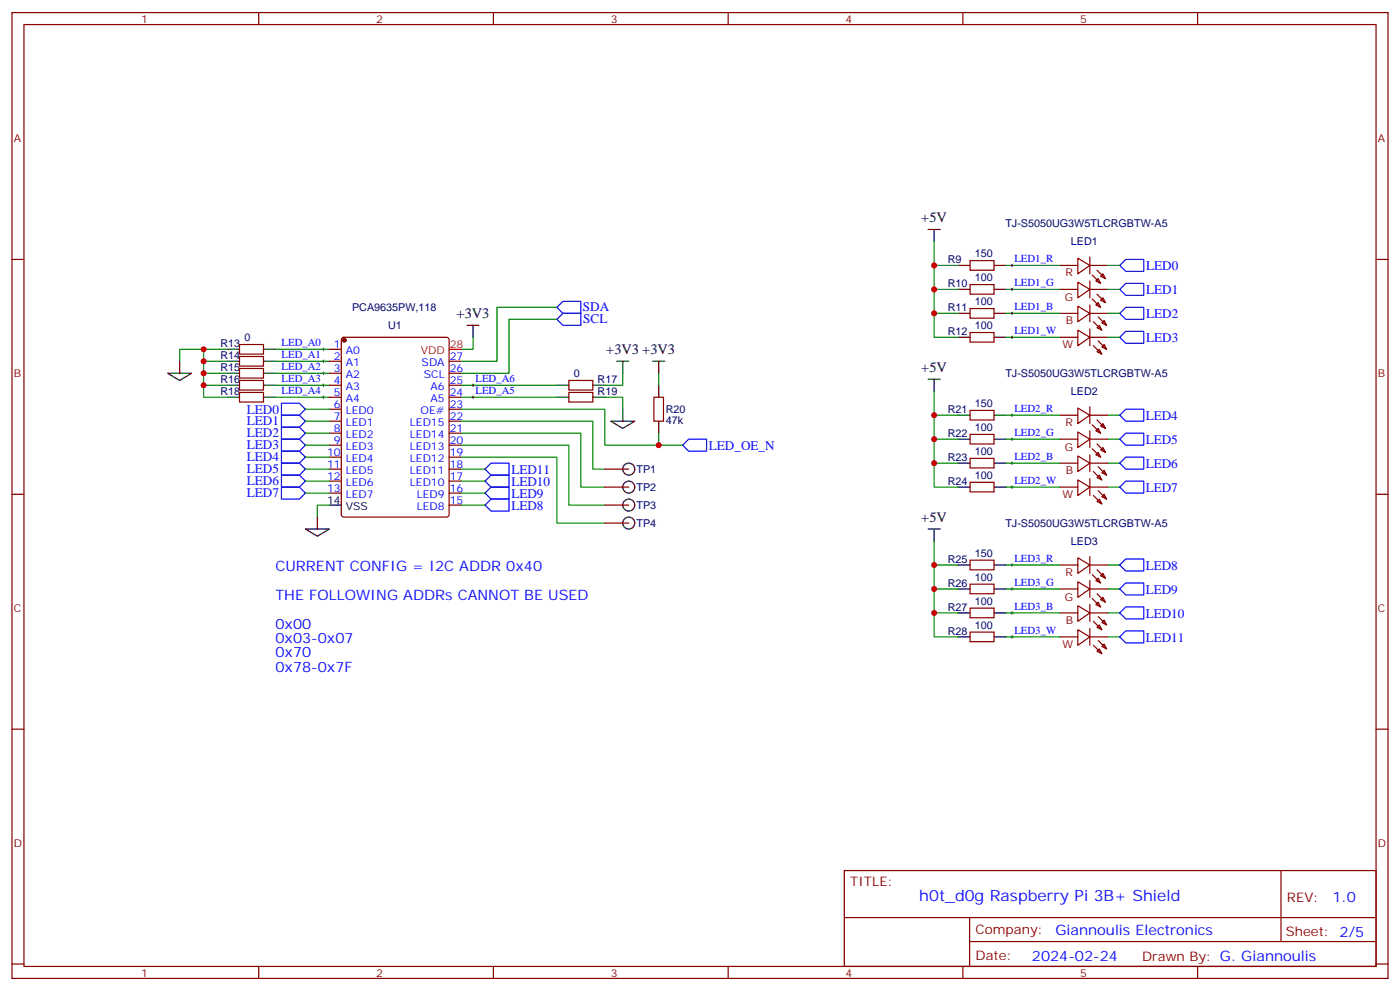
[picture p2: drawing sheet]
<svg xmlns="http://www.w3.org/2000/svg" width="412mm" height="292mm" viewBox="0 0 412 292" stroke-linecap="round" stroke-linejoin="round" font-family="sans-serif">
<g fill="none" stroke="#870000" stroke-width=".35">
<path d="M3.5 3.7h405.4v284.3h-405.4zM7.1 7.2h398.2v277.3h-398.2zM76.2 3.7v3.5M145.3 3.7v3.5M214.5 3.7v3.5M283.6 3.7v3.5M352.8 3.7v3.5M3.5 76.4h3.6M285.8 76.7h7v2.9h-7zM312.2 78.1h5.3M317.5 76l3.5 2.1-3.5 2.5zM321 78.1h5.3"/>
<path d="M321 75.7v4.9M323.1 79.6l2.5 2.4M405.3 76.4h3.6M100.8 99.5l.4-.2h30.4l.6 .4 .1 51.8-.5 .7h-30.6l-.6-.4-.1-51.8zM285.8 83.8h7v2.8h-7zM285.8 90.8h7v2.9h-7zM285.8 97.9h7v2.8h-7zM312.2 92.3h5.3M312.2 85.2h5.3M312.2 99.3h5.3M317.5 90.1l3.5 2.2-3.5 2.4zM317.5 83.1l3.5 2.1-3.5 2.5z"/>
<path d="M317.5 97.2l3.5 2.1-3.5 2.5zM321 82.7v5M321 89.8v4.9M321 96.8v5M321 92.3h5.3M321 85.2h5.3M321 99.3h5.3M321.7 81l2.5 2.4M321.7 88l2.5 2.5M322.1 94.7l2.5 2.5M322.8 82.7l.7-.7 .7 1.4zM322.8 89.8l.7-.7 .7 1.4z"/>
<path d="M323.1 96.5l.7-.7 .8 1.4zM323.1 86.6l2.5 2.5M323.5 93.3l2.5 2.5M324.2 81.3l.7-.7 .7 1.4zM324.2 88.4l.7-.7 .7 1.4zM325.3 94.4l.7 1.4-1.4-.7zM70.6 115.5h7v2.9h-7zM70.6 112h7v2.8h-7zM70.6 108.5h7v2.8h-7zM70.6 105h7v2.8h-7zM70.6 101.4h7v2.8h-7zM97 102.8h3.5"/>
<path d="M97 106.4h3.5M97 109.9h3.5M97 113.4h3.5M97 116.9h3.5M132.3 106.4h3.5M132.3 109.9h3.5M132.3 113.4h3.5M132.3 116.9h3.5M167.6 115.5h7v2.9h-7zM167.6 112h7v2.8h-7zM192.6 116.9h2.8v7.1h-2.8zM321 119.8v4.9"/>
<path d="M322.1 101.8l2.5 2.4M323.1 103.5l.7-.7 .8 1.4zM323.5 100.4l2.5 2.4M325.3 101.4l.7 1.4-1.4-.7zM97 120.5h3.5M97 124h3.5M97 127.5h3.5M97 131.1h3.5M97 134.6h3.5M97 138.1h3.5M132.3 120.5h3.5M132.3 124h3.5"/>
<path d="M132.3 127.5h3.5M132.3 131.1h3.5M132.3 134.6h3.5M132.3 138.1h3.5M178.2 138.1h7M285.8 134.9h7v2.9h-7zM285.8 127.9h7v2.8h-7zM285.8 120.8h7v2.8h-7zM312.2 122.2h5.3M312.2 136.3h5.3M312.2 129.3h5.3M317.5 120.1l3.5 2.1-3.5 2.5z"/>
<path d="M317.5 134.2l3.5 2.1-3.5 2.5zM317.5 127.2l3.5 2.1-3.5 2.5zM321 126.8v5M321 133.9v4.9M321 122.2h5.3M321 136.3h5.3M321 129.3h5.3M321.7 125.1l2.5 2.4M321.7 132.1l2.5 2.5M322.1 138.8l2.5 2.5M322.8 126.8l.7-.7 .7 1.4zM322.8 133.9l.7-.7 .7 1.4z"/>
<path d="M323.1 123.6l2.5 2.5M323.1 130.7l2.5 2.5M323.5 137.4l2.5 2.5M324.2 125.4l.7-.7 .7 1.4zM324.2 132.5l.7-.7 .7 1.4zM325.3 138.5l.7 1.4-1.4-.7zM3.5 145.5h3.6M97 141.6h3.5M97 145.2h3.5M132.3 141.6h3.5M132.3 145.2h3.5M132.3 148.7h3.5"/>
<path d="M178.2 148.7h7M178.2 143.4h7M178.2 154h7M285.8 142h7v2.8h-7zM312.2 143.4h5.3M317.5 141.3l3.5 2.1-3.5 2.5zM321 140.9v5M321 143.4h5.3M322.1 145.9l2.5 2.4M323.1 140.6l.7-.7 .8 1.4zM323.1 147.6l.7-.7 .8 1.4zM323.5 144.5l2.5 2.4"/>
<path d="M324.6 146.2l.7-.7 .7 1.4zM405.3 145.5h3.6M285.8 179h7v2.9h-7zM285.8 172h7v2.8h-7zM285.8 164.9h7v2.8h-7zM312.2 166.3h5.3M312.2 173.4h5.3M317.5 164.2l3.5 2.1-3.5 2.5zM317.5 178.3l3.5 2.1-3.5 2.5zM317.5 171.3l3.5 2.1-3.5 2.5zM321 163.9v4.9M321 170.9v5"/>
<path d="M321 178v4.9M321 166.3h5.3M321 173.4h5.3M321.7 169.2l2.5 2.4M321.7 176.2l2.5 2.5M322.8 170.9l.7-.7 .7 1.4zM322.8 178l.7-.7 .7 1.4zM323.1 167.7l2.5 2.5M323.1 174.8l2.5 2.5M324.2 169.5l.7-.7 .7 1.4zM324.2 176.6l.7-.7 .7 1.4zM285.8 186.1h7v2.8h-7z"/>
<path d="M312.2 180.4h5.3M312.2 187.5h5.3M317.5 185.4l3.5 2.1-3.5 2.5zM321 185v5M321 180.4h5.3M321 187.5h5.3M322.1 182.9l2.5 2.5M322.1 190l2.5 2.4M323.1 184.7l.7-.7 .8 1.4zM323.1 191.7l.7-.7 .8 1.4zM323.5 181.5l2.5 2.5M323.5 188.6l2.5 2.4"/>
<path d="M324.6 183.3l.7-.7 .7 1.4zM324.6 190.3l.7-.7 .7 1.4zM3.5 214.7h3.6M405.3 214.7h3.6M248.7 256.3h156.6v28.2h-156.6zM377.3 256.3v20.9M248.7 270.1h156.5M285.6 277.2h119.6M285.6 270.1v14.2M3.5 283.8h3.6M76.2 284.5v3.5M145.3 284.5v3.5"/>
<path d="M214.5 284.5v3.5M283.6 284.5v3.5M352.8 284.5v3.5M405.3 283.8h3.6"/>
</g>
<g fill="none" stroke="#00f" stroke-width=".35">
<path d="M329.8 78.1l1.8-1.7h5.3v3.5h-5.3zM164 94l1.8-1.7h5.3v3.5h-5.3zM164 90.5l1.8-1.8h5.3v3.6h-5.3zM329.8 85.2l1.8-1.8h5.3v3.6h-5.3zM329.8 92.3l1.8-1.8h5.3v3.5h-5.3zM329.8 99.3l1.8-1.8h5.3v3.6h-5.3zM82.9 118.7h5.3l1.8 1.8-1.8 1.7h-5.3zM82.9 122.2h5.3l1.8 1.8-1.8 1.8h-5.3zM82.9 125.8h5.3l1.8 1.7-1.8 1.8h-5.3zM82.9 129.3h5.3l1.8 1.8-1.8 1.7h-5.3zM82.9 132.8h5.3l1.8 1.8-1.8 1.7h-5.3zM82.9 136.3h5.3l1.8 1.8-1.8 1.8h-5.3z"/>
<path d="M82.9 139.9h5.3l1.8 1.7-1.8 1.8h-5.3zM144.6 136.3h5.3v3.6h-5.3l-1.7-1.8zM201.1 131.1l1.7-1.8h5.3v3.5h-5.3zM329.8 122.2l1.8-1.7h5.3v3.5h-5.3zM329.8 129.3l1.8-1.8h5.3v3.6h-5.3zM329.8 136.3l1.8-1.7h5.3v3.5h-5.3zM82.9 143.4h5.3l1.8 1.8-1.8 1.7h-5.3zM142.9 148.7l1.7-1.8h5.3v3.6h-5.3zM142.9 145.2l1.7-1.8h5.3v3.5h-5.3zM142.9 141.6l1.7-1.7h5.3v3.5h-5.3zM329.8 143.4l1.8-1.8h5.3v3.6h-5.3zM329.8 166.3l1.8-1.7h5.3v3.5h-5.3z"/>
<path d="M329.8 173.4l1.8-1.8h5.3v3.6h-5.3zM329.8 180.4l1.8-1.7h5.3v3.5h-5.3zM329.8 187.5l1.8-1.8h5.3v3.6h-5.3z"/>
</g>
<g fill="none" stroke="#008700" stroke-width=".35">
<path d="M275.2 71.1v7h7M275.2 78.1v21.2h7M296.3 78.1h15.9M326.3 78.1h3.5M139.3 99.3v3.5h-3.5M164 94h-14.1v15.9h-14.1M164 90.5h-17.6v15.9h-10.6M275.2 92.3h7M275.2 85.2h7M296.3 85.2h15.9M296.3 92.3h15.9M296.3 99.3h15.9"/>
<path d="M326.3 92.3h3.5M326.3 85.2h3.5M326.3 99.3h3.5M60 113.4v3.5h7M60 109.9v3.5h7M60 106.4v3.5h7M60 102.8v3.6h7M67 102.8h-14.1v3.6M81.1 116.9h15.9M81.1 113.4h15.9M81.1 109.9h15.9M81.1 106.4h15.9"/>
<path d="M81.1 102.8h15.9M135.8 116.9h28.2M135.8 113.4h28.2M178.2 116.9h5.2v3.6M183.4 109.9v3.5h-5.2M194 109.9v3.5M275.2 115.2v7h7M90 120.5h7M90 124h7M90 127.5h7M90 131.1h7M90 134.6h7"/>
<path d="M90 138.1h7M135.8 120.5h42.4v10.6h15.8v-3.6M135.8 131.1h31.8v17.6h10.6M135.8 127.5h35.3v15.9h7.1M135.8 124h38.8v14.1h3.6M135.8 134.6h28.2v19.4h14.2M135.8 138.1h7.1M194 131.1h7.1M275.2 122.2v21.2h7M275.2 136.3h7M275.2 129.3h7M296.3 136.3h15.9"/>
<path d="M296.3 129.3h15.9M296.3 122.2h15.9M326.3 136.3h3.5M326.3 129.3h3.5M326.3 122.2h3.5M90 141.6h7M90 145.2h7M97 148.7h-3.5v3.5M135.8 141.6h7.1M135.8 145.2h7.1M135.8 148.7h7.1M275.2 159.3v7h7"/>
<path d="M296.3 143.4h15.9M326.3 143.4h3.5M275.2 166.3v21.2h7M275.2 173.4h7M296.3 173.4h15.9M296.3 166.3h15.9M326.3 173.4h3.5M326.3 166.3h3.5M275.2 180.4h7M296.3 187.5h15.9M296.3 180.4h15.9M326.3 187.5h3.5"/>
<path d="M326.3 180.4h3.5"/>
</g>
<g fill="none" stroke="#000" stroke-width=".35">
<path d="M273.4 67.6h3.5M275.2 67.6v3.5M282.2 78.1h3.6M292.8 78.1h3.5M137.6 95.8h3.5M139.3 95.8v3.5M282.2 85.2h3.6M282.2 92.3h3.6M282.2 99.3h3.6M292.8 85.2h3.5M292.8 92.3h3.5M292.8 99.3h3.5"/>
<path d="M49.4 109.9h7l-3.5 2.1zM52.9 106.4v3.5M67 116.9h3.6M67 113.4h3.6M67 109.9h3.6M67 106.4h3.6M67 102.8h3.6M77.6 116.9h3.5M77.6 113.4h3.5M77.6 109.9h3.5M77.6 106.4h3.5M77.6 102.8h3.5"/>
<path d="M164 116.9h3.6M164 113.4h3.6M174.6 116.9h3.6M174.6 113.4h3.6M181.7 106.4h3.5M183.4 106.4v3.5M192.3 106.4h3.5M194 106.4v3.5M194 113.4v3.5M273.4 111.7h3.5M275.2 111.7v3.5M179.9 124h7.1l-3.6 2.1z"/>
<path d="M183.4 120.5v3.5M194 124v3.5M282.2 136.3h3.6M282.2 129.3h3.6M282.2 122.2h3.6M292.8 136.3h3.5M292.8 129.3h3.5M292.8 122.2h3.5M90 155.8h7l-3.5 2.1zM93.5 152.2v3.6M97 148.7h3.5M273.4 155.8h3.5"/>
<path d="M275.2 155.8v3.5M282.2 143.4h3.6M292.8 143.4h3.5M282.2 173.4h3.6M282.2 166.3h3.6M292.8 173.4h3.5M292.8 166.3h3.5M282.2 187.5h3.6M282.2 180.4h3.6M292.8 187.5h3.5M292.8 180.4h3.5"/>
<circle cx="185.2" cy="138.1" r="1.76"/>
<circle cx="185.2" cy="148.7" r="1.76"/>
<circle cx="185.2" cy="143.4" r="1.76"/>
<circle cx="185.2" cy="154" r="1.76"/>
</g>
<g fill="none" stroke="#000" stroke-width=".29">
<path d="M297.7 78.1h.7M298.1 77.8v.7M297.7 85.2h.7M297.7 92.3h.7M297.7 99.3h.7M298.1 84.8v.7M298.1 91.9v.7M298.1 99v.7M94.9 113.4h.7M94.9 116.9h.7M94.9 109.9h.7M94.9 106.4h.7"/>
<path d="M94.9 102.8h.7M95.2 102.5v.7M95.2 106v.7M95.2 109.5v.7M95.2 113.1v.7M95.2 116.6v.7M139 113.4h.7M139 116.9h.7M139.3 113.1v.7M139.3 116.6v.7M297.7 136.3h.7M297.7 129.3h.7"/>
<path d="M297.7 122.2h.7M298.1 121.9v.7M298.1 128.9v.7M298.1 136v.7M297.7 143.4h.7M298.1 143.1v.7M297.7 173.4h.7M297.7 166.3h.7M298.1 166v.7M298.1 173v.7M297.7 187.5h.7M297.7 180.4h.7"/>
<path d="M298.1 180.1v.7M298.1 187.1v.8"/>
</g>
<circle cx="101.4" cy="100.2" r=".53" fill="#870000" stroke="#870000" stroke-width=".35"/>
<path d="M132.3 102.8h3.5" fill="none" stroke="#f00" stroke-width=".35"/>
<g fill="#c00">
<circle cx="60" cy="113.4" r=".88"/>
<circle cx="60" cy="109.9" r=".88"/>
<circle cx="60" cy="106.4" r=".88"/>
<circle cx="60" cy="102.8" r=".88"/>
<circle cx="275.2" cy="78.1" r=".88"/>
<circle cx="275.2" cy="92.3" r=".88"/>
<circle cx="275.2" cy="85.2" r=".88"/>
<circle cx="275.2" cy="129.3" r=".88"/>
<circle cx="275.2" cy="136.3" r=".88"/>
<circle cx="275.2" cy="122.2" r=".88"/>
<circle cx="275.2" cy="173.4" r=".88"/>
<circle cx="275.2" cy="180.4" r=".88"/>
<circle cx="275.2" cy="166.3" r=".88"/>
<circle cx="194" cy="131.1" r=".88"/>
</g>
<text font-size="4.6" fill="#00f" x="270.8" y="265.3">h0t_d0g Raspberry Pi 3B+ Shield</text>
<g font-size="4.2">
<text x="271.4" y="65.5">+5V</text>
<text x="134.5" y="93.7">+3V3</text>
<text x="178.6" y="104.3">+3V3 +3V3</text>
<text x="271.4" y="109.6">+5V</text>
<text x="271.4" y="153.7">+5V</text>
</g>
<g font-size="4.2" fill="#00f">
<text x="81.1" y="168.1">CURRENT CONFIG = I2C ADDR 0x40</text>
<text x="81.1" y="176.6">THE FOLLOWING ADDRs CANNOT BE USED</text>
<text x="81.1" y="185">0x00</text>
<text x="81.1" y="189.3">0x03-0x07</text>
<text x="81.1" y="193.5">0x70</text>
<text x="81.1" y="197.7">0x78-0x7F</text>
<text x="392.5" y="265.6">1.0</text>
<text x="310.9" y="275.1">Giannoulis Electronics</text>
<text x="304" y="282.9">2024-02-24</text>
</g>
<g font-size="3.9" fill="#00f">
<text x="337.6" y="79.5">LED0</text>
<text x="337.6" y="86.6">LED1</text>
<text x="171.7" y="91.7">SDA</text>
<text x="171.8" y="95.2">SCL</text>
<text x="337.6" y="93.7">LED2</text>
<text x="337.6" y="100.8">LED3</text>
<text x="72.7" y="121.7">LED0</text>
<text x="72.7" y="125.2">LED1</text>
<text x="337.5" y="123.7">LED4</text>
<text x="72.7" y="128.7">LED2</text>
<text x="337.5" y="130.7">LED5</text>
<text x="72.7" y="132.2">LED3</text>
<text x="72.7" y="135.7">LED4</text>
<text x="208.8" y="132.4">LED_OE_N</text>
<text x="337.5" y="137.8">LED6</text>
<text x="72.7" y="139.3">LED5</text>
<text x="72.7" y="142.8">LED6</text>
<text x="150.6" y="143.1">LED10</text>
<text x="150.6" y="139.6">LED11</text>
<text x="72.7" y="146.3">LED7</text>
<text x="150.6" y="146.6">LED9</text>
<text x="337.5" y="144.8">LED7</text>
<text x="150.6" y="150.1">LED8</text>
<text x="337.5" y="167.8">LED8</text>
<text x="337.5" y="174.8">LED9</text>
<text x="337.5" y="181.9">LED10</text>
<text x="337.5" y="188.9">LED11</text>
</g>
<g font-size="3.9" fill="#800">
<text x="250.5" y="260.9">TITLE:</text>
<text x="379.1" y="265.6">REV:</text>
<text x="287.4" y="275.1">Company:</text>
<text x="378.7" y="275.7">Sheet: 2/5</text>
<text x="287.4" y="282.8">Date:</text>
<text x="336.4" y="282.8">Draw</text>
<text x="346.6" y="282.8">n By: G. Giannoulis</text>
</g>
<g font-size="3.2" fill="#800">
<text x="41.6" y="6.7">1</text>
<text x="110.8" y="6.7">2</text>
<text x="179.9" y="6.7">3</text>
<text x="249.1" y="6.7">4</text>
<text x="318.2" y="6.7">5</text>
<text x="4.1" y="41.8">A</text>
<text x="405.9" y="41.8">A</text>
<text x="313.9" y="81.3">R</text>
<text x="313.6" y="88.7">G</text>
<text x="313.9" y="95.4">B</text>
<text x="313" y="102.5">W</text>
<text x="4.1" y="110.9">B</text>
<text x="405.9" y="110.9">B</text>
<text x="313.9" y="125.4">R</text>
<text x="313.6" y="132.8">G</text>
<text x="313.9" y="139.5">B</text>
<text x="313" y="146.6">W</text>
<text x="313.9" y="169.5">R</text>
<text x="313.6" y="176.9">G</text>
<text x="4.1" y="180.1">C</text>
<text x="313.9" y="183.6">B</text>
<text x="405.9" y="180.1">C</text>
<text x="313" y="190.7">W</text>
<text x="4.1" y="249.2">D</text>
<text x="405.9" y="249.2">D</text>
<text x="41.6" y="287.5">1</text>
<text x="110.8" y="287.5">2</text>
<text x="179.9" y="287.5">3</text>
<text x="249.1" y="287.5">4</text>
<text x="318.2" y="287.5">5</text>
</g>
<g font-size="3.2" fill="#000080">
<text x="296.2" y="66.9">TJ-S5050UG3W5TLCRGBTW-A5</text>
<text x="279.2" y="77.5">R9</text>
<text x="287.2" y="75.7">150</text>
<text x="315.4" y="72.2">LED1</text>
<text x="287.2" y="82.7">100</text>
<text x="279.2" y="84.6">R10</text>
<text x="287.2" y="89.8">100</text>
<text x="103.7" y="91.6">PCA9635PW,118</text>
<text x="279.2" y="91.6">R11</text>
<text x="72" y="100.4">0</text>
<text x="114.3" y="97">U1</text>
<text x="279.2" y="98.7">R12</text>
<text x="287.2" y="96.8">100</text>
<text x="64.9" y="105.7">R14</text>
<text x="64.9" y="102.2">R13</text>
<text x="64.9" y="112.8">R16</text>
<text x="64.9" y="109.3">R15</text>
<text x="169" y="110.9">0</text>
<text x="176" y="112.8">R17</text>
<text x="296.2" y="111">TJ-S5050UG3W5TLCRGBTW-A5</text>
<text x="64.9" y="116.3">R18</text>
<text x="176" y="116.3">R19</text>
<text x="287.2" y="119.8">150</text>
<text x="315.4" y="116.3">LED2</text>
<text x="196.1" y="124.8">47k</text>
<text x="196.1" y="121.6">R20</text>
<text x="279.2" y="121.6">R21</text>
<text x="279.2" y="128.7">R22</text>
<text x="287.2" y="126.8">100</text>
<text x="279.2" y="135.7">R23</text>
<text x="287.2" y="133.9">100</text>
<text x="187.5" y="139.2">TP1</text>
<text x="279.2" y="142.8">R24</text>
<text x="287.2" y="140.9">100</text>
<text x="187.5" y="149.8">TP3</text>
<text x="187.5" y="144.5">TP2</text>
<text x="187.5" y="155.1">TP4</text>
<text x="296.2" y="155.1">TJ-S5050UG3W5TLCRGBTW-A5</text>
<text x="315.4" y="160.4">LED3</text>
<text x="279.2" y="165.7">R25</text>
<text x="287.2" y="163.9">150</text>
<text x="279.2" y="172.8">R26</text>
<text x="287.2" y="170.9">100</text>
<text x="279.2" y="179.8">R27</text>
<text x="287.2" y="178">100</text>
<text x="287.2" y="185">100</text>
<text x="279.2" y="186.9">R28</text>
</g>
<g font-size="3.2" fill="#00f">
<text x="298.8" y="77.3">LED1_R</text>
<text x="298.8" y="84.3">LED1_G</text>
<text x="298.8" y="91.4">LED1_B</text>
<text x="82.9" y="102">LED_A0</text>
<text x="298.8" y="98.4">LED1_W</text>
<text x="82.9" y="105.5">LED_A1</text>
<text x="98.4" y="102.5">1</text>
<text x="98.4" y="106">2</text>
<text x="101.8" y="104.2">A0</text>
<text x="101.8" y="107.8">A1</text>
<text x="124.2" y="107.8">SDA</text>
<text x="132.5" y="106">27</text>
<text x="82.9" y="112.5">LED_A3</text>
<text x="82.9" y="109">LED_A2</text>
<text x="98.4" y="109.5">3</text>
<text x="98.4" y="113.1">4</text>
<text x="101.8" y="111.3">A2</text>
<text x="124.8" y="111.3">SCL</text>
<text x="132.5" y="113.1">25</text>
<text x="132.5" y="109.5">26</text>
<text x="140.1" y="112.5">LED_A6</text>
<text x="82.9" y="116.1">LED_A4</text>
<text x="98.4" y="116.6">5</text>
<text x="101.8" y="114.8">A3</text>
<text x="101.8" y="118.4">A4</text>
<text x="126.8" y="118.4">A5</text>
<text x="126.8" y="114.8">A6</text>
<text x="132.5" y="116.6">24</text>
<text x="140.1" y="116.1">LED_A5</text>
<text x="98.4" y="120.1">6</text>
<text x="98.4" y="123.6">7</text>
<text x="101.8" y="121.9">LED0</text>
<text x="101.8" y="125.4">LED1</text>
<text x="120.7" y="125.4">LED15</text>
<text x="123.9" y="121.9">OE#</text>
<text x="132.5" y="123.6">22</text>
<text x="132.5" y="120.1">23</text>
<text x="298.8" y="121.4">LED2_R</text>
<text x="98.4" y="127.2">8</text>
<text x="98.4" y="130.7">9</text>
<text x="101.8" y="128.9">LED2</text>
<text x="120.7" y="128.9">LED14</text>
<text x="132.5" y="130.7">20</text>
<text x="132.5" y="127.2">21</text>
<text x="298.8" y="128.4">LED2_G</text>
<text x="96.3" y="134.2">10</text>
<text x="96.3" y="137.8">11</text>
<text x="101.8" y="132.5">LED3</text>
<text x="101.8" y="136">LED4</text>
<text x="120.7" y="136">LED12</text>
<text x="120.7" y="132.5">LED13</text>
<text x="132.5" y="137.8">18</text>
<text x="132.5" y="134.2">19</text>
<text x="298.8" y="135.5">LED2_B</text>
<text x="96.3" y="141.3">12</text>
<text x="101.8" y="139.5">LED5</text>
<text x="101.8" y="143.1">LED6</text>
<text x="120.7" y="143.1">LED10</text>
<text x="120.7" y="139.5">LED11</text>
<text x="132.5" y="141.3">17</text>
<text x="298.8" y="142.5">LED2_W</text>
<text x="96.3" y="144.8">13</text>
<text x="101.8" y="146.6">LED7</text>
<text x="122.8" y="146.6">LED9</text>
<text x="132.5" y="148.3">15</text>
<text x="132.5" y="144.8">16</text>
<text x="122.8" y="150.1">LED8</text>
<text x="298.8" y="165.5">LED3_R</text>
<text x="298.8" y="172.5">LED3_G</text>
<text x="298.8" y="179.6">LED3_B</text>
<text x="298.8" y="186.6">LED3_W</text>
</g>
<g font-size="3.2" fill="#f00">
<text x="123.9" y="104.2">VDD</text>
<text x="132.5" y="102.5">28</text>
</g>
<g font-size="3.2">
<text x="96.3" y="148.3">14</text>
<text x="101.8" y="150.1">VSS</text>
</g>
</svg>
